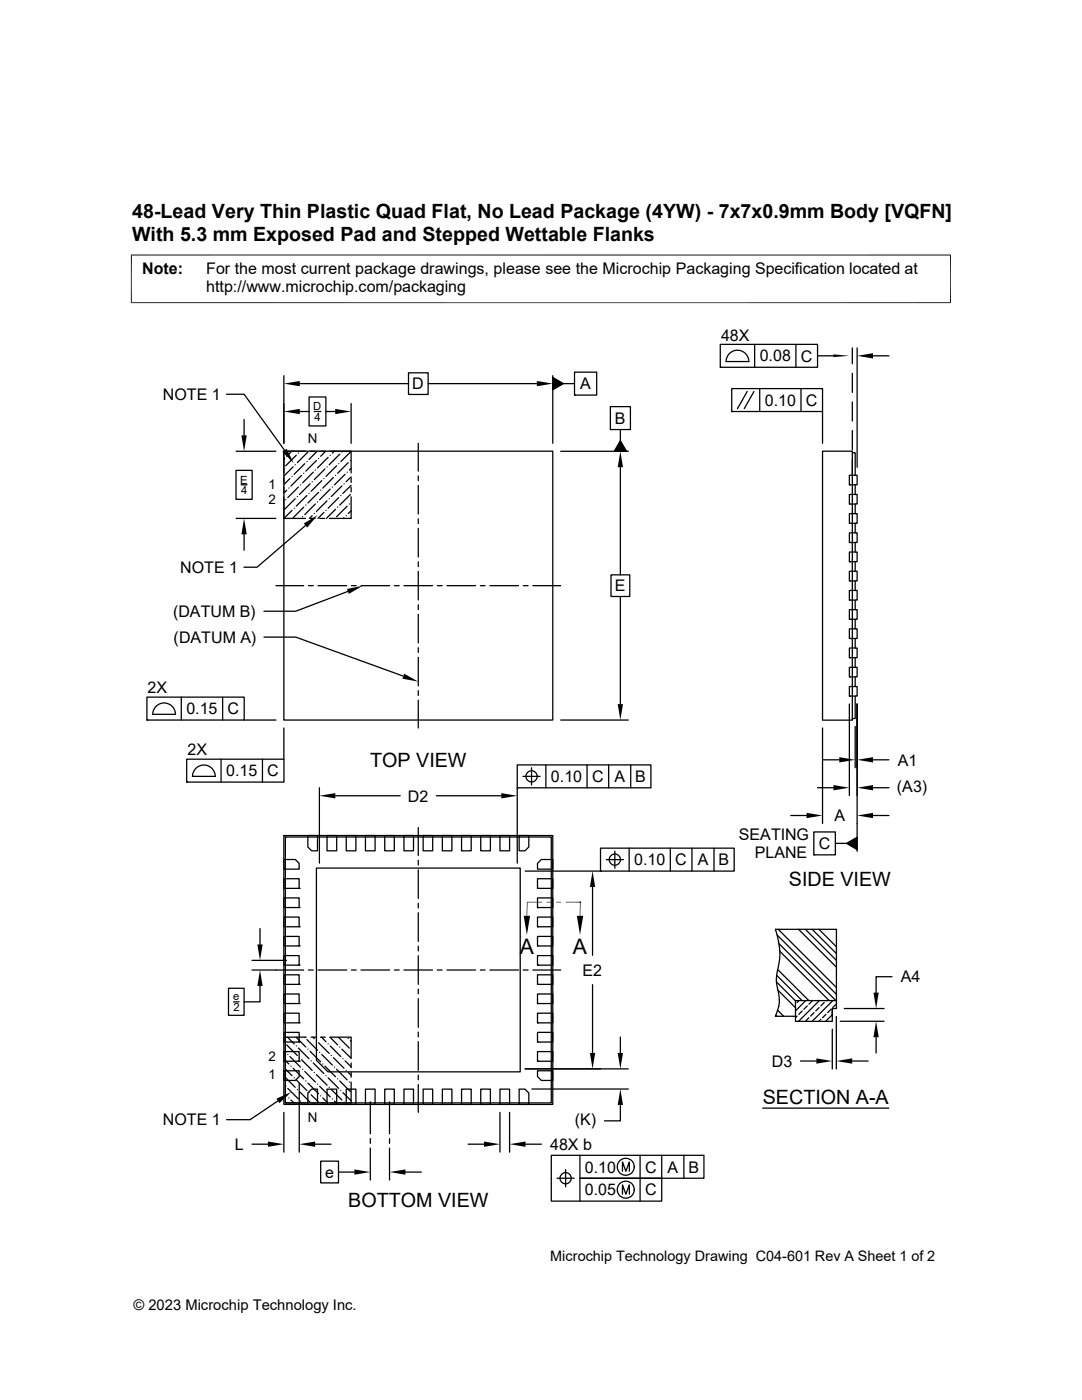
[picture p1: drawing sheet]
<svg xmlns="http://www.w3.org/2000/svg" width="216mm" height="279mm" viewBox="0 0 216 279" stroke-linecap="round" stroke-linejoin="round" font-family="sans-serif">
<g fill="none" stroke="#000" stroke-width=".25">
<path d="M45.2 78.7h3.5l8.1 11.2M56.6 75v13.5M59.8 76.6h21.7M61.7 79.2h3.3v5.8h-3.3zM81.5 74.4h3.9v4.3h-3.9zM85.4 76.6h21.7M110.3 75.3l2.1 1.3-2.1 1.2zM110.3 75v13.5M112.4 76.6h2.2M114.6 74.3h4.5v4.5h-4.5zM114.6 78.8h.1M143.7 68.7h19.4v4.6h-19.4z"/>
<path d="M143.7 73.3h.1M146 77.6h18.1v4.5h-18.1zM149.1 78.1l-1.9 3.5M149.4 72.2a2.26 2.26 0 0 0-2.2-2.3 2.26 2.26 0 0 0-2.3 2.3h4.5M150.5 78.1l-2 3.5M150.6 68.7v4.6M151.6 77.6v4.5M158.8 68.7v4.6M159.8 77.6v4.5M163.1 71h3.2M170.1 69.4v3.2M170.1 74.5v3.8"/>
<path d="M171 69.4v23.9M174.2 71h3.2M47.1 93.9h3.2v5.8h-3.2zM47.1 90.1h8M48.1 96.8h1.2M48.7 83.7v3.2M56.6 99.1v4.4h4.4M56.6 95.3v1M56.6 97.2v1M56.6 90h53.7v53.7h-53.7zM56.6 90h.1M56.8 91.5l-.2 .1"/>
<path d="M57 99.7h.1M57.2 97.8l-.6 .6M57.2 91.1h.1M57.6 97.4h.1M57.8 95.5l-1.2 1.2M58.2 90l-.6 .6M58.3 95.1h.1M58.5 93.2l-1.9 1.8M58.9 99.5l-2.1 2.1M58.9 92.8h.1M59.1 90.8l-2.1 2.2M59.3 99.1h.1"/>
<path d="M59.5 97.2l-2.1 2.1M59.5 90.4h.1M59.8 82.1h1.9M60 96.8h.1M60.2 94.9l-2.1 2.1M60.6 94.4h.1M60.8 92.5l-2.1 2.2M61 90h-4.4v4.4M61.2 98.9l-2.1 2.1M61.2 92.1h.1M61.4 90.2l-2.1 2.1M61.7 98.5h.1"/>
<path d="M61.9 96.6l-2.1 2.1M61.9 90h1M62.3 96.1h.1M62.5 94.2l-2.1 2.2M62.7 82.1h1.3M62.9 93.8h.1M63.1 91.9l-2.1 2.1M63.3 90l-1.6 1.7M63.6 98.3l-2.2 2.1M63.6 91.5h.1M63.8 90h1M64 97.8h.1"/>
<path d="M64.2 95.9l-2.1 2.1M64.6 95.5h.1M64.8 93.6l-2.1 2.1M65 90l-1 1.1M65 82.1h1.9M65.3 99.9l-2.2 2.2M65.3 93.2h.1M65.5 91.3l-2.1 2.1M65.7 99.5h.1M65.7 90h4.4v4.4M65.9 97.6l-2.1 2.1M65.9 90.8h.1"/>
<path d="M66.3 97.2h.1M66.5 95.3l-2.1 2.1M66.7 90l-.4 .4M67 94.9h.1M67.2 93l-2.2 2.1M67.6 99.3l-2.1 2.1M67.6 92.5h.1M67.8 90.6l-2.1 2.2M68 98.9h.1M68.2 97l-2.1 2.1M68.2 90.2h.1M68.6 96.6h.1"/>
<path d="M68.9 94.7l-2.2 2.1M69.3 94.2h.1M69.5 92.3l-2.1 2.1M69.9 98.7l-2.1 2.1M69.9 91.9h.1M70.1 95.3v1M70.1 97.2v1M70.1 99.1v4.4h-4.4M70.1 96.9l-1.7 1.6M70.1 95.2l-1 .9M70.1 93.5l-.4 .3M70.1 90.1l-2.1 2"/>
<path d="M70.1 80.5v8M83.5 88.5v5.5M83.5 95v.9M83.5 96.9v5.7M111.9 90.1h13.5M121.8 81.2h4v4.5h-4zM121.8 85.7h.1M123.8 93.2v21.5M123.8 87.9l1.2 2.2h-2.4zM123.8 85.7v2.2M146 82.1h.1M164.1 90h6v53.7h-6z"/>
<path d="M164.1 82.1v6.4M169.5 98.7h1.5v1.9h-1.5zM169.5 94.8h1.5v2h-1.5zM169.5 96.8h.1M170.1 90.4h.5v4.4M170.1 80.2v3.8M170.1 85.9v3.8M170.1 91.7v3.1M170.6 96.8v1.9M47.1 103.5h8M48.7 106.6v3.2M55.1 116.9h5.5"/>
<path d="M58.3 101.9l-1.6 1.6M58.7 101.4h.1M60.4 103.1h.1M60.6 101.2l-2.1 2.1M61 104.9l-9.7 8.3h-2.6M61 100.8h.1M61.6 116.9h.9M61.9 103.5h1M62.3 102.9l-.6 .6M62.7 102.5h.1M62.9 100.6l-2.1 2.1M63.4 100.2h.1"/>
<path d="M63.5 116.9h5.7M63.8 103.5h1M64.6 102.3l-1.2 1.2M65 101.9h.1M67 101.6l-1.9 1.9M67.4 101.2h.1M68.6 103.3l-.1 .2M69.1 102.9h.1M69.3 101l-2.1 2.1M69.4 118l-10.4 4h-6.3M69.7 100.6h.1M70.1 101.9l-.6 .6"/>
<path d="M70.1 116.9h1M72 116.9h5.7M78.7 116.9h1M80.6 116.9h5.7M83.5 103.5v1M83.5 105.5v5.7M83.5 112.1v1M83.5 114v5.7M87.3 116.9h.9M89.2 116.9h5.7M95.8 116.9h1M97.7 116.9h5.8"/>
<path d="M104.4 116.9h1M106.3 116.9h5.6M121.9 114.7h3.8v4.3h-3.8zM123.8 119v21.5M169.5 117.8h1.5v2h-1.5zM169.5 119.8h.1M169.5 114h1.5v1.9h-1.5zM169.5 115.9h.1M169.5 110.2h1.5v1.9h-1.5zM169.5 112.1h.1M169.5 106.3h1.5v2h-1.5zM169.5 108.3h.1"/>
<path d="M169.5 102.5h1.5v1.9h-1.5zM169.5 104.4h.1M169.5 100.6h.1M170.6 100.6v1.9M170.6 104.4v1.9M170.6 108.3v1.9M170.6 112.1v1.9M170.6 115.9v1.9M170.6 119.8v1.9M29.3 139.1h19.4v4.6h-19.4zM36.2 139.1v4.6M44.4 139.1v4.6"/>
<path d="M52.7 127.1h6.3l21.5 7.8M83.5 120.7v.9M83.5 122.6v5.7M83.5 129.3v.9M83.5 131.2v5.7M83.5 137.8v1M83.5 139.7v5.6M169.5 137h1.5v1.9h-1.5zM169.5 138.9h.1M169.5 133.2h1.5v1.9h-1.5zM169.5 135.1h.1M169.5 129.3h1.5v2h-1.5z"/>
<path d="M169.5 131.3h.1M169.5 125.5h1.5v1.9h-1.5zM169.5 127.4h.1M169.5 121.7h1.5v1.9h-1.5zM169.5 123.6h.1M170.6 123.6v1.9M170.6 127.4v1.9M170.6 131.3v1.9M170.6 135.1v1.9M170.6 138.9v4.5h-.5M29.3 143.7h.1M31.3 140.8a2.27 2.27 0 0 1 2.4-.3 2.27 2.27 0 0 1 1.3 2.1h-4.5l.2-1z"/>
<path d="M37.3 151.5h19.4v4.6h-19.4zM37.3 156.1h.1M39.2 153.2a2.27 2.27 0 0 1 2.4-.3 2.27 2.27 0 0 1 1.3 2h-4.5l.2-.9zM44.1 151.5v4.6M48.7 143.7h6.4M52.4 151.5v4.6M56.6 145.3v6.2M63.7 157.2v15.1M66.9 158.8h13M87.1 158.8h12.9M103.2 152.7h26.7v4.5h-26.7zM103.2 157.2h.1"/>
<path d="M103.2 157.2v15.1M104.4 154.9h3.4M106.1 153.2v3.5M108.9 152.7v4.5M111.9 143.7h13.5M117.1 152.7v4.5M121.5 152.7v4.5M125.9 152.7v4.5M163.1 157.2h3.2M164.1 145.3v19M164.3 151.6h3.2M169.5 140.5v18.3"/>
<path d="M170.6 145v8.2M171 140.5v29.4M174.2 151.6h3.2M174.2 157.2h3.2M56.6 166.8h53.7v53.6h-53.7zM56.6 166.8h.1M56.6 171.5h2.3l.8 .8v1.2h-3.1zM56.6 179.2h3.1v1.9h-3.1zM56.6 175.4h3.1v1.9h-3.1zM56.9 167h53.1v53.1h-53.1zM56.9 167h.1M59.7 177.3h.1"/>
<path d="M61.4 166.8h2v3h-1.2l-.8-.8zM63.1 173.2h40.7v40.7h-38.4l-2.3-2.3zM65.3 166.8h1.9v3h-1.9zM69.1 166.8h1.9v3h-1.9zM72.9 166.8h1.9v3h-1.9zM76.8 166.8h1.9v3h-1.9zM80.6 166.8h1.9v3h-1.9zM83.5 165.2v5.5M83.5 171.7v.9M83.5 173.6v5.7M84.4 166.8h1.9v3h-1.9zM88.3 166.8h1.9v3h-1.9z"/>
<path d="M92.1 166.8h1.9v3h-1.9zM95.9 166.8h2v3h-2zM99.8 166.8h1.9v3h-1.9zM103.6 166.8h1.9v2.2l-.7 .8h-1.2zM104.8 173.8h15M107.3 172.3l.7-.8h2.3v2h-3zM107.3 179.2h3v1.9h-3zM107.3 175.4h3v1.9h-3zM107.3 177.3h.1M118.2 177v13.6M119.8 169.3h26.7v4.5h-26.7zM119.8 173.8h.1"/>
<path d="M121 171.6h3.4M122.7 169.8v3.5M125.5 169.3v4.5M133.8 169.3v4.5M138.1 169.3v4.5M142.5 169.3v4.5M157.8 162.8h3.2M162.4 166h4.3v4.6h-4.3zM162.4 170.6h.1M166.7 168.3h2.2M168.9 168.3l2.1-1.2v2.4zM174.2 162.8h3.2"/>
<path d="M45.6 197.2h3.1v5.4h-3.1zM46.6 199.9h1.1M50.3 193.6h10.3M50.3 191.7h6.9M51.9 196.8v3.1h-3.2M51.9 185.3v3.2M56.6 198.4h3.1v1.9h-3.1zM56.6 194.5h3.1v1.9h-3.1zM56.6 190.7h3.1v1.9h-3.1zM56.6 186.9h3.1v1.9h-3.1zM56.6 183h3.1v2h-3.1zM59.7 196.4h.1"/>
<path d="M59.7 192.6h.1M59.7 188.8h.1M59.7 185h.1M59.7 181.1h.1M61.6 193.6h.9M63.5 193.6h5.7M70.1 193.6h1M72 193.6h5.7M78.7 193.6h1M80.6 193.6h5.7M83.5 180.3v.9M83.5 182.2v5.7"/>
<path d="M83.5 188.8v1M83.5 190.7v5.7M83.5 197.4v1M83.5 199.3v5.7M87.3 193.6h.9M89.2 193.6h5.7M95.8 193.6h1M97.7 193.6h5.8M104.4 193.6h1M106.3 193.6h5.6M107.3 198.4h3v1.9h-3zM107.3 194.5h3v1.9h-3z"/>
<path d="M107.3 196.4h.1M107.3 190.7h3v1.9h-3zM107.3 192.6h.1M107.3 186.9h3v1.9h-3zM107.3 188.8h.1M107.3 183h3v2h-3zM107.3 185h.1M107.3 181.1h.1M115.8 180h.1M118.2 196.5v13.6M154.9 195.9l3.8 3.8M155 194.6l5 5.1"/>
<path d="M155.1 186.6l11.8 11.8M155.2 193.5l6.2 6.2M155.2 197.6l3.5 3.5M155.3 185.5l11.6 11.6M155.4 188.3l11.4 11.4M155.6 189.8l9.8 9.9M158.7 199.7h8.2v1.6h-.8v2.5h-7.4zM159.3 185.5l7.6 7.5M159.4 199.7l-.4 .4M160.7 185.5l6.2 6.2M160.8 199.7l-2.1 2M162.1 185.5l4.8 4.8"/>
<path d="M162.1 199.7l-.7 .7M163.4 185.5l3.5 3.5M163.5 199.7l-4.2 4.1M164.8 199.7h.1M166.2 199.7l-4.1 4.1M166.9 199.7v-14.2h-12.2a14.3 14.3 0 0 1 .3 9.1l-.1 1.2a15.9 15.9 0 0 1 .5 5.1l-.7 1.9h4M178 194.9h-3.2v3.2M55.5 219.7l-5.6 3.8h-4.7M56.6 209.9h3.1v1.9h-3.1zM56.6 206h3.1v2h-3.1zM56.6 202.2h3.1v1.9h-3.1zM56.6 213.7h3.1v1.2l-.8 .7h-2.3z"/>
<path d="M56.9 218.4l.3 .3M56.9 213.3l1.4 1.4M56.9 215l2 2M56.9 211.6l.7 .7M56.9 210h.1M56.9 215.9v4.2h4.2M56.9 212.1v1M56.9 214v1M57 216.8h.1M57.2 208.5l2.1 2.2M57.4 207l1.3 1.3M57.4 217.2l2.1 2.1"/>
<path d="M57.4 210.4h.1M57.6 219.1h.1M57.8 210.9l2.2 2.1M58.1 219.5l.5 .6M58.1 212.8h.1M58.5 213.2l2.1 2.1M58.7 215.1h.1M59.1 207l1.9 2M59.1 215.5l2.1 2.1M59.1 208.7h.1M59.3 217.4h.1M59.5 209.2l2.2 2.1"/>
<path d="M59.7 211.8h.1M59.7 208h.1M59.7 204.1h.1M59.7 200.3h.1M59.7 216.2v13.7M59.8 217.8l2.1 2.2M59.8 211.1h.1M60 219.8h.1M60.2 211.5l2.1 2.1M60.4 213.4h.1M60.8 213.8l2.1 2.1M60.8 207.1h.1"/>
<path d="M61 215.7h.1M61.1 207h-4.2v4.2M61.2 207.5l2.2 2.1M61.4 218.1l.8-.7h1.2v3h-2zM61.4 216.2l2.2 2.1M61.4 209.4h.1M61.7 218.1h.1M61.9 209.8l2.1 2.1M62.1 207h.9M62.1 218.5l1.6 1.6M62.1 211.7h.1M62.5 207l.2 .3"/>
<path d="M62.5 212.1l2.1 2.1M62.7 214h.1M63.1 214.5l2.2 2.1M63.1 207.7h.1M63.4 216.4h.1M63.6 208.1l2.1 2.1M63.8 216.8l2.1 2.1M63.8 210h.1M64 207h.9M64 218.7h.1M64.2 207l.8 .9M64.2 210.4l2.1 2.2"/>
<path d="M64.4 219.1l1 1M64.4 212.3h.1M64.8 212.8l2.2 2.1M65 214.7h.1M65.3 217.4h1.9v3h-1.9zM65.5 215.1l2.1 2.1M65.5 208.3h.1M65.7 217h.1M65.9 208.7l2.1 2.2M66.1 217.4l2.1 2.1M66.1 210.7h.1M66.3 219.3h.1"/>
<path d="M66.5 211.1l2.1 2.1M66.7 219.8l.4 .3M66.7 213h.1M67.2 213.4l2.1 2.1M67.4 215.3h.1M67.4 208.5l-1.5-1.5h4.2v4.2M67.6 207.1l2.1 2.1M67.8 215.7l2.1 2.1M67.8 209h.1M68 217.6h.1M68.2 209.4l1.9 1.8M68.4 218.1l1.7 1.6"/>
<path d="M68.4 211.3h.1M68.6 220h.1M68.9 211.7l1.2 1.2M69.1 213.6h.1M69.1 217.4h1.9v3h-1.9zM69.5 214l.6 .6M69.5 207.3h.1M69.7 215.9h.1M69.9 207.7l.2 .1M70.1 212.1v1M70.1 214v1M70.1 215.9v4.2h-4.2"/>
<path d="M72.9 217.4h1.9v3h-1.9zM73.9 219.9v6.4M76.8 217.4h1.9v3h-1.9zM77.7 219.9v6.4M80.6 217.4h1.9v3h-1.9zM83.5 206v.9M83.5 207.9v5.7M83.5 214.5v1M83.5 216.5v5.5M84.4 217.4h1.9v3h-1.9zM88.3 217.4h1.9v3h-1.9zM92.1 217.4h1.9v3h-1.9z"/>
<path d="M95.9 217.4h2v3h-2zM99.8 217.4h1.9v3h-1.9zM103.6 217.4h1.2l.7 .7v2.3h-1.9zM104.8 213.3h20.6M106.1 217.3h19.3M107.3 209.9h3v1.9h-3zM107.3 211.8h.1M107.3 206h3v2h-3zM107.3 208h.1M107.3 202.2h3v1.9h-3zM107.3 204.1h.1M107.3 200.3h.1"/>
<path d="M107.3 213.7h3v1.9h-2.3l-.7-.7zM123.8 207v3.1M154.8 202.6l.2 .2M155.2 201.6l1.2 1.2M159 202.8l-.3 .3M159.7 211.8h3.2M160.1 201.8l-.7 .6M161.1 200.7l-.7 .7M161.4 203.1l-.7 .7M162.4 202.1l-.6 .7M163.4 201.1l-.6 .7M163.8 203.5l-.4 .3"/>
<path d="M164.5 200.1l-.7 .6M164.8 202.4l-.7 .7M165.8 201.4l-.7 .7M166.1 202.5l-1.3 1.3M166.1 201.3v1.5M166.1 205.4v7.9M166.8 200.4l-.6 .7M166.9 202.9v10.4M167.7 203.8h8.7M168.5 201.3h7.9M170.1 211.8h3.1M174.8 207v3.2"/>
<path d="M50.3 228.3h3.2M56.6 222v7.9M62.1 220.1h.9M62.9 228.3h3.2M64 220.1h.9M64 231.7h3.5v4.4h-3.5zM67.5 233.9h3.2M73.9 227.2v1M73.9 229.1v6.4M77.7 227.2v1M77.7 229.1v6.4M80.9 233.9h3.2"/>
<path d="M93.4 228.3h3.2M99.8 222v7.9M101.7 222v7.9M104.9 228.3h3.1M111.1 235.1h3.5M112.9 233.4v3.5M115.7 230.6v4.5h16.3v4.6h-22v-9.1h30.5v4.5h-24.8v4.6M123.8 220.5v3.2h-3.2M124.2 233.7v-1.8l.7 1.8 .7-1.8v1.8M124.2 238.3v-1.8l.7 1.8 .7-1.8v1.8M127.7 230.6v9.1M132 230.6v4.5"/>
<path d="M136.5 230.6v4.5M152.2 221.1h25.2"/>
<circle cx="106.1" cy="154.9" r="1.12"/>
<circle cx="122.7" cy="171.6" r="1.12"/>
<circle cx="112.9" cy="235.1" r="1.12"/>
<circle cx="124.9" cy="232.9" r="1.69"/>
<circle cx="124.9" cy="237.4" r="1.69"/>
</g>
<g fill="#000">
<path d="M56.6 76.6l3.2-.6v1.1zM107.1 76l3.2 .6-3.2 .5zM110.3 75.3l2.1 1.3-2.1 1.2zM166.3 70.7l3.2 .3-3.2 .3zM171 71l3.2-.5v1zM48.2 86.9h1l-.5 3.2zM56.3 90.2l.9-.6 1.4 2.8zM56.6 82.1l3.2-.5v1.1zM66.9 81.6l3.2 .5-3.2 .6zM123.8 90.1l.5 3.1h-1zM123.8 87.9l1.2 2.2h-2.4zM48.7 103.5l.5 3.1h-1z"/>
<path d="M60.6 104.5l2.8-1.7-2.1 2.5zM69.2 117.5l3.2-.6-2.8 1.6zM80.7 134.5l2.8 1.5-3.2-.6zM63.7 158.8l3.2-.5v1zM100 158.3l3.2 .5-3.2 .5zM123.3 140.5h1l-.5 3.2zM166.3 156.7l3.2 .5-3.2 .5zM167.5 151.1l3.1 .5-3.1 .6zM171 151.6l3.2-.5v1.1zM171 157.2l3.2-.5v1zM109.1 180h.9l-.9 .1zM111 180h.9l-.9 .1z"/>
<path d="M118.2 173.8l.6 3.2h-1.1zM161 162.2l3.1 .6-3.1 .5zM168.9 168.3l2.1-1.2v2.4zM171 162.8l3.2-.6v1.1zM51.4 188.5h1l-.5 3.2zM51.9 193.6l.5 3.2h-1zM104.5 182.8h1.3l-.7 3.8zM109.1 180.1l.9-.1v.1zM111 180.1l.9-.1v.1zM115.1 182.8h1.3l-.7 3.8zM174.3 198.1h1l-.5 3.2zM55.2 219.3l2.9-1.4-2.3 2.3z"/>
<path d="M117.7 210.1h1.1l-.6 3.2zM123.3 210.1h1l-.5 3.2zM162.9 211.2l3.2 .6-3.2 .5zM166.9 211.8l3.2-.6v1.1zM174.8 203.8l.5 3.2h-1zM53.5 227.8l3.1 .5-3.1 .6zM59.7 228.3l3.2-.5v1.1zM70.7 233.4l3.2 .5-3.2 .5zM77.7 233.9l3.2-.5v1zM96.6 227.8l3.2 .5-3.2 .6zM101.7 228.3l3.2-.5v1.1zM123.8 217.3l.5 3.2h-1z"/>
</g>
<path d="M26.1 50.9h163.7M26.2 50.8v9.7M189.7 50.8v9.7M26.1 60.4h163.7M115.8 180v2.8M105.1 180v2.8M108.1 180h-2.9v2.8M112.9 180h2.9M115.7 180v2.8" fill="none" stroke="#000" stroke-width=".2"/>
<g font-size="4.3">
<text x="103.7" y="190.5">A</text>
<text x="114.3" y="190.5">A</text>
</g>
<g font-size="3.9">
<text x="26.4" y="43.5">48-Lead Very Thin Plastic Quad Flat, No Lead Package (4YW) - 7x7x0.9mm Body [VQFN]</text>
<text x="26.4" y="48.1">With 5.3 mm Exposed Pad and Stepped Wettable Flanks</text>
<text x="73.9" y="153.1">TOP VIEW</text>
<text x="157.4" y="176.9">SIDE VIEW</text>
<text x="152.2" y="220.3">SECTION A-A</text>
<text x="69.5" y="240.9">BOTTOM VIEW</text>
</g>
<g font-size="3.2">
<text x="28.4" y="54.7">Note:</text>
<text x="41.1" y="58.3">http://www.microchip.com/packaging</text>
<text x="41.1" y="54.7">For the most current package drawings, please see the Microchip Packaging Specification located at</text>
<text x="143.9" y="68">48X</text>
<text x="82.3" y="77.7">D</text>
<text x="115.8" y="77.7">A</text>
<text x="151.6" y="72.1">0.08</text>
<text x="159.8" y="72.2">C</text>
<text x="32.5" y="79.8">NOTE 1</text>
<text x="152.6" y="81">0.10</text>
<text x="160.8" y="81">C</text>
<text x="122.7" y="84.6">B</text>
<text x="36" y="114.4">NOTE 1</text>
<text x="122.7" y="118">E</text>
<text x="34.5" y="123.1">(DATUM B)</text>
<text x="34.6" y="128.2">(DATUM A)</text>
<text x="29.5" y="138.3">2X</text>
<text x="37.2" y="142.6">0.15</text>
<text x="45.4" y="142.6">C</text>
<text x="37.4" y="150.7">2X</text>
<text x="45.1" y="154.9">0.15</text>
<text x="53.3" y="154.9">C</text>
<text x="179.2" y="152.8">A1</text>
<text x="81.4" y="160">D2</text>
<text x="109.9" y="156.1">0.10</text>
<text x="118.1" y="156.1">C</text>
<text x="122.6" y="156.1">A</text>
<text x="126.8" y="156.1">B</text>
<text x="179" y="158">(A3)</text>
<text x="147.4" y="167.6">SEATING</text>
<text x="166.5" y="163.9">A</text>
<text x="126.6" y="172.7">0.10</text>
<text x="134.7" y="172.7">C</text>
<text x="139.2" y="172.7">A</text>
<text x="143.4" y="172.7">B</text>
<text x="150.6" y="171.3">PLANE</text>
<text x="163.4" y="169.5">C</text>
<text x="116.2" y="194.7">E2</text>
<text x="179.8" y="196.1">A4</text>
<text x="154" y="212.9">D3</text>
<text x="32.5" y="224.6">NOTE 1</text>
<text x="114.7" y="224.5">(K)</text>
<text x="46.8" y="229.5">L</text>
<text x="109.8" y="229.5">48X b</text>
<text x="116.7" y="234">0.10</text>
<text x="128.7" y="234">C</text>
<text x="133.2" y="234">A</text>
<text x="137.4" y="234">B</text>
<text x="64.9" y="235">e</text>
<text x="116.7" y="238.6">0.05</text>
<text x="128.7" y="238.6">C</text>
</g>
<g font-size="2.9">
<text x="109.8" y="251.7">Microchip Technology Drawing C04-601 Rev A Sheet 1 of 2</text>
<text x="26.6" y="261.3">© 2023 Microchip Technology Inc.</text>
</g>
<g font-size="2.7">
<text x="61.4" y="88.5">N</text>
<text x="53.6" y="100.6">2</text>
<text x="53.6" y="97.5">1</text>
<text x="53.6" y="211.8">2</text>
<text x="53.6" y="215.4">1</text>
<text x="61.4" y="223.9">N</text>
</g>
<g font-size="2.2">
<text x="62.5" y="81.9">D</text>
<text x="62.8" y="84">4</text>
<text x="47.9" y="96.5">E</text>
<text x="48.1" y="98.6">4</text>
<text x="46.5" y="199.7">e</text>
<text x="46.6" y="201.8">2</text>
</g>
</svg>
